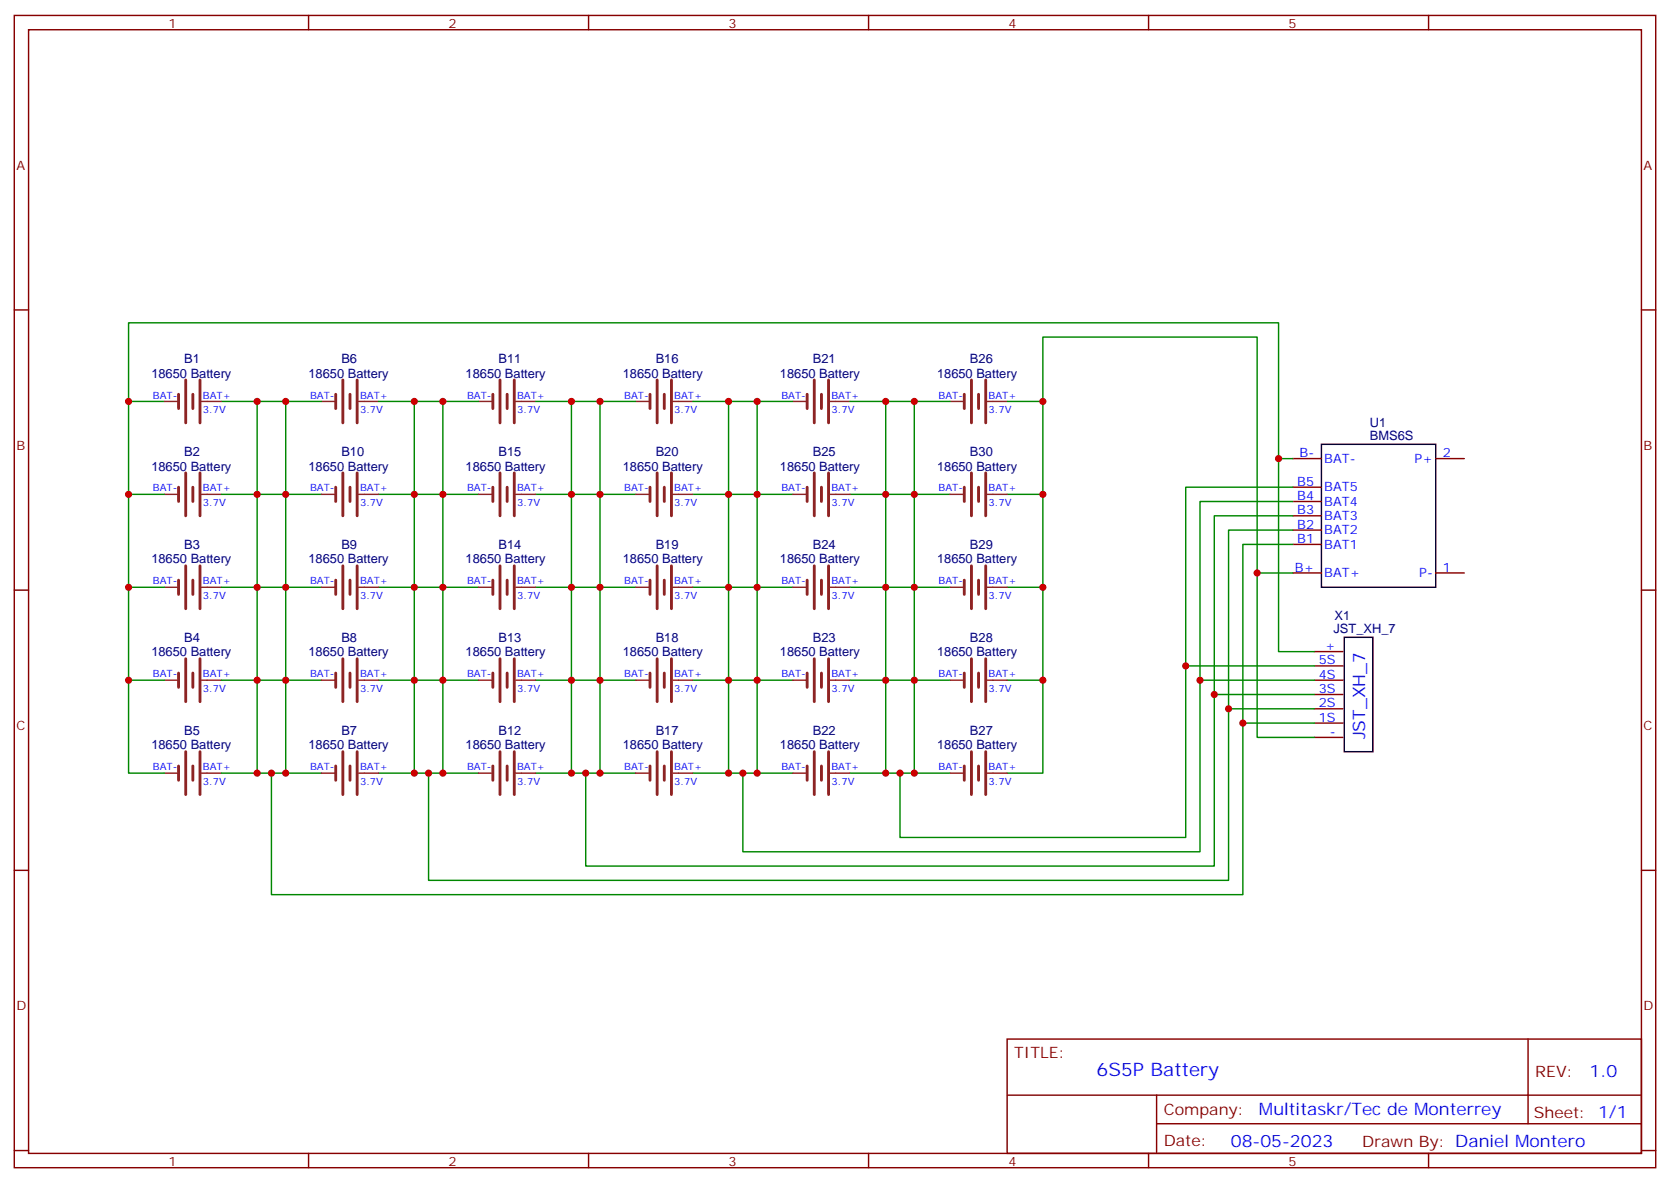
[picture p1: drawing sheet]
<svg xmlns="http://www.w3.org/2000/svg" width="412mm" height="292mm" viewBox="0 0 412 292" stroke-linecap="round" stroke-linejoin="round" font-family="sans-serif">
<g fill="none" stroke="#8c2424" stroke-width=".35">
<path d="M40.6 99.1h3.5M49.7 99.1h5M79.4 99.1h3.5M88.5 99.1h5M118.2 99.1h3.5M127.4 99.1h4.9M157 99.1h3.5M166.2 99.1h4.9M195.8 99.1h3.5M205 99.1h4.9M234.6 99.1h3.5M243.8 99.1h4.9"/>
<path d="M40.6 122h3.5M49.7 122h5M79.4 122h3.5M88.5 122h5M118.2 122h3.5M127.4 122h4.9M157 122h3.5M166.2 122h4.9M195.8 122h3.5M205 122h4.9M234.6 122h3.5M243.8 122h4.9"/>
<path d="M40.6 144.9h3.5M49.7 144.9h5M79.4 144.9h3.5M88.5 144.9h5M118.2 144.9h3.5M127.4 144.9h4.9M157 144.9h3.5M166.2 144.9h4.9M195.8 144.9h3.5M205 144.9h4.9M234.6 144.9h3.5M243.8 144.9h4.9"/>
<path d="M40.6 167.9h3.5M49.7 167.9h5M79.4 167.9h3.5M88.5 167.9h5M118.2 167.9h3.5M127.4 167.9h4.9M157 167.9h3.5M166.2 167.9h4.9M195.8 167.9h3.5M205 167.9h4.9M234.6 167.9h3.5M243.8 167.9h4.9"/>
<path d="M40.6 190.8h3.5M49.7 190.8h5M79.4 190.8h3.5M88.5 190.8h5M118.2 190.8h3.5M127.4 190.8h4.9M157 190.8h3.5M166.2 190.8h4.9M195.8 190.8h3.5M205 190.8h4.9M234.6 190.8h3.5M243.8 190.8h4.9"/>
</g>
<g fill="none" stroke="#8c2424" stroke-width=".71">
<path d="M44.1 97.3v3.5M45.9 93.8v10.6M47.6 97.3v3.5M49.4 93.8v10.6M82.9 97.3v3.5M84.7 93.8v10.6M86.4 97.3v3.5M88.2 93.8v10.6M121.7 97.3v3.5M123.5 93.8v10.6M125.2 97.3v3.5M127 93.8v10.6"/>
<path d="M160.5 97.3v3.5M162.3 93.8v10.6M164 97.3v3.5M165.8 93.8v10.6M199.3 97.3v3.5M201.1 93.8v10.6M202.8 97.3v3.5M204.6 93.8v10.6M238.1 97.3v3.5M239.9 93.8v10.6M241.7 97.3v3.5M243.4 93.8v10.6"/>
<path d="M45.9 116.7v10.6M49.4 116.7v10.6M84.7 116.7v10.6M88.2 116.7v10.6M123.5 116.7v10.6M127 116.7v10.6M162.3 116.7v10.6M165.8 116.7v10.6M201.1 116.7v10.6M204.6 116.7v10.6M239.9 116.7v10.6M243.4 116.7v10.6"/>
<path d="M44.1 120.2v3.6M45.9 139.6v10.6M47.6 120.2v3.6M49.4 139.6v10.6M82.9 120.2v3.6M84.7 139.6v10.6M86.4 120.2v3.6M88.2 139.6v10.6M121.7 120.2v3.6M123.5 139.6v10.6M125.2 120.2v3.6M127 139.6v10.6"/>
<path d="M160.5 120.2v3.6M162.3 139.6v10.6M164 120.2v3.6M165.8 139.6v10.6M199.3 120.2v3.6M201.1 139.6v10.6M202.8 120.2v3.6M204.6 139.6v10.6M238.1 120.2v3.6M239.9 139.6v10.6M241.7 120.2v3.6M243.4 139.6v10.6"/>
<path d="M44.1 143.2v3.5M47.6 143.2v3.5M82.9 143.2v3.5M86.4 143.2v3.5M121.7 143.2v3.5M125.2 143.2v3.5M160.5 143.2v3.5M164 143.2v3.5M199.3 143.2v3.5M202.8 143.2v3.5M238.1 143.2v3.5M241.7 143.2v3.5"/>
<path d="M44.1 166.1v3.5M45.9 162.6v10.5M47.6 166.1v3.5M49.4 162.6v10.5M82.9 166.1v3.5M84.7 162.6v10.5M86.4 166.1v3.5M88.2 162.6v10.5M121.7 166.1v3.5M123.5 162.6v10.5M125.2 166.1v3.5M127 162.6v10.5"/>
<path d="M160.5 166.1v3.5M162.3 162.6v10.5M164 166.1v3.5M165.8 162.6v10.5M199.3 166.1v3.5M201.1 162.6v10.5M202.8 166.1v3.5M204.6 162.6v10.5M238.1 166.1v3.5M239.9 162.6v10.5M241.7 166.1v3.5M243.4 162.6v10.5"/>
<path d="M44.1 189v3.5M45.9 185.5v10.6M47.6 189v3.5M49.4 185.5v10.6M82.9 189v3.5M84.7 185.5v10.6M86.4 189v3.5M88.2 185.5v10.6M121.7 189v3.5M123.5 185.5v10.6M125.2 189v3.5M127 185.5v10.6"/>
<path d="M160.5 189v3.5M162.3 185.5v10.6M164 189v3.5M165.8 185.5v10.6M199.3 189v3.5M201.1 185.5v10.6M202.8 189v3.5M204.6 185.5v10.6M238.1 189v3.5M239.9 185.5v10.6M241.7 189v3.5M243.4 185.5v10.6"/>
</g>
<g fill="none" stroke="#008700" stroke-width=".35">
<path d="M31.7 99.1v-19.4h284v33.5h3.6M40.6 99.1h-8.9v22.9h8.9M54.7 99.1h8.8v22.9h-8.8M63.5 99.1h7.1M79.4 99.1h-8.8v22.9h8.8M93.5 99.1h8.8v22.9h-8.8M102.3 99.1h7.1M118.2 99.1h-8.8v22.9h8.8M132.3 99.1h8.8v22.9h-8.8M141.1 99.1h7.1M157 99.1h-8.8v22.9h8.8M171.1 99.1h8.8v22.9h-8.8"/>
<path d="M179.9 99.1h7.1M195.8 99.1h-8.8v22.9h8.8M209.9 99.1h8.8v22.9h-8.8M218.7 99.1h7.1M234.6 99.1h-8.8v22.9h8.8M248.7 99.1h8.8v22.9h-8.8M257.5 99.1v-15.9h52.9v58.2h8.9M315.7 113.2v47.6h8.9M31.7 122v22.9h8.9M257.5 122v22.9h-8.8M319.3 134.3h-12.4v86.5h-239.9v-30M319.3 130.8h-15.9v86.4h-197.6v-26.4"/>
<path d="M319.3 127.3h-19.4v86.4h-155.3v-22.9M319.3 123.8h-23v86.4h-112.9v-19.4M319.3 120.2h-26.5v86.5h-70.6v-15.9M31.7 144.9v23h8.9M54.7 144.9h8.8v-22.9h7.1v22.9h8.8M93.5 144.9h8.8v-22.9h7.1v22.9h8.8M132.3 144.9h8.8v-22.9h7.1v22.9h8.8M171.1 144.9h8.8v-22.9h7.1v22.9h8.8M209.9 144.9h8.8v-22.9h7.1v22.9h8.8M257.5 144.9v23h-8.8M310.4 141.4v40.6h14.2M31.7 167.9v22.9h8.9"/>
<path d="M54.7 167.9h8.8v-23h7.1v23h8.8M93.5 167.9h8.8v-23h7.1v23h8.8M132.3 167.9h8.8v-23h7.1v23h8.8M171.1 167.9h8.8v-23h7.1v23h8.8M209.9 167.9h8.8v-23h7.1v23h8.8M257.5 167.9v22.9h-8.8M292.8 164.3h31.8M296.3 167.9h28.3M299.9 171.4h24.7M303.4 174.9h21.2M306.9 178.4h17.7M54.7 190.8h8.8v-22.9h7.1v22.9h8.8"/>
<path d="M63.5 190.8h7.1M93.5 190.8h8.8v-22.9h7.1v22.9h8.8M102.3 190.8h7.1M132.3 190.8h8.8v-22.9h7.1v22.9h8.8M141.1 190.8h7.1M171.1 190.8h8.8v-22.9h7.1v22.9h8.8M179.9 190.8h7.1M209.9 190.8h8.8v-22.9h7.1v22.9h8.8M218.7 190.8h7.1"/>
</g>
<path d="M326.3 109.6h28.2v35.3h-28.2zM332 157.3h7v28.2h-7z" fill="none" stroke="#000" stroke-width=".35"/>
<g fill="none" stroke="#870000" stroke-width=".35">
<path d="M3.5 3.8h405.4v284.3h-405.4zM7.1 7.3h398.2v277.3h-398.2zM76.2 3.8v3.5M145.3 3.8v3.5M214.5 3.8v3.5M283.6 3.8v3.5M352.8 3.8v3.5M3.5 76.5h3.6M405.3 76.5h3.6M319.3 113.2h7M354.5 113.2h7.1M319.3 134.3h7"/>
<path d="M319.3 130.8h7M319.3 127.3h7M319.3 123.8h7M319.3 120.2h7M3.5 145.6h3.6M319.3 141.4h7M354.5 141.4h7.1M405.3 145.6h3.6M324.6 178.4h7M324.6 174.9h7M324.6 171.4h7M324.6 167.9h7"/>
<path d="M324.6 164.3h7M324.6 160.8h7M324.6 182h7M3.5 214.8h3.6M405.3 214.8h3.6M248.7 256.4h156.6v28.2h-156.6zM377.3 256.4v20.9M248.7 270.2h156.5M285.6 277.3h119.6M285.6 270.2v14.2M3.5 283.9h3.6M76.2 284.6v3.5"/>
<path d="M145.3 284.6v3.5M214.5 284.6v3.5M283.6 284.6v3.5M352.8 284.6v3.5M405.3 283.9h3.6"/>
</g>
<g fill="#c00">
<circle cx="31.8" cy="122" r=".88"/>
<circle cx="31.8" cy="144.9" r=".88"/>
<circle cx="31.8" cy="167.9" r=".88"/>
<circle cx="63.5" cy="122" r=".88"/>
<circle cx="63.5" cy="144.9" r=".88"/>
<circle cx="63.5" cy="167.9" r=".88"/>
<circle cx="102.3" cy="167.9" r=".88"/>
<circle cx="102.3" cy="144.9" r=".88"/>
<circle cx="102.3" cy="122" r=".88"/>
<circle cx="70.6" cy="167.9" r=".88"/>
<circle cx="70.6" cy="144.9" r=".88"/>
<circle cx="70.6" cy="122" r=".88"/>
<circle cx="141.1" cy="167.9" r=".88"/>
<circle cx="141.1" cy="144.9" r=".88"/>
<circle cx="141.1" cy="122" r=".88"/>
<circle cx="109.4" cy="167.9" r=".88"/>
<circle cx="109.4" cy="144.9" r=".88"/>
<circle cx="109.4" cy="122" r=".88"/>
<circle cx="179.9" cy="167.9" r=".88"/>
<circle cx="179.9" cy="144.9" r=".88"/>
<circle cx="179.9" cy="122" r=".88"/>
<circle cx="148.2" cy="167.9" r=".88"/>
<circle cx="148.2" cy="144.9" r=".88"/>
<circle cx="148.2" cy="122" r=".88"/>
<circle cx="218.7" cy="167.9" r=".88"/>
<circle cx="218.7" cy="144.9" r=".88"/>
<circle cx="218.7" cy="122" r=".88"/>
<circle cx="187" cy="167.9" r=".88"/>
<circle cx="187" cy="144.9" r=".88"/>
<circle cx="187" cy="122" r=".88"/>
<circle cx="257.5" cy="167.9" r=".88"/>
<circle cx="257.5" cy="144.9" r=".88"/>
<circle cx="257.5" cy="122" r=".88"/>
<circle cx="225.8" cy="167.9" r=".88"/>
<circle cx="225.8" cy="144.9" r=".88"/>
<circle cx="225.8" cy="122" r=".88"/>
<circle cx="63.5" cy="190.8" r=".88"/>
<circle cx="70.6" cy="190.8" r=".88"/>
<circle cx="102.3" cy="190.8" r=".88"/>
<circle cx="109.4" cy="190.8" r=".88"/>
<circle cx="141.1" cy="190.8" r=".88"/>
<circle cx="148.2" cy="190.8" r=".88"/>
<circle cx="179.9" cy="190.8" r=".88"/>
<circle cx="187" cy="190.8" r=".88"/>
<circle cx="218.7" cy="190.8" r=".88"/>
<circle cx="225.8" cy="190.8" r=".88"/>
<circle cx="63.5" cy="99.1" r=".88"/>
<circle cx="70.6" cy="99.1" r=".88"/>
<circle cx="102.3" cy="99.1" r=".88"/>
<circle cx="109.4" cy="99.1" r=".88"/>
<circle cx="141.1" cy="99.1" r=".88"/>
<circle cx="148.2" cy="99.1" r=".88"/>
<circle cx="179.9" cy="99.1" r=".88"/>
<circle cx="187" cy="99.1" r=".88"/>
<circle cx="218.7" cy="99.1" r=".88"/>
<circle cx="225.8" cy="99.1" r=".88"/>
<circle cx="31.8" cy="99.1" r=".88"/>
<circle cx="257.5" cy="99.1" r=".88"/>
<circle cx="315.7" cy="113.2" r=".88"/>
<circle cx="310.4" cy="141.4" r=".88"/>
<circle cx="67" cy="190.8" r=".88"/>
<circle cx="105.8" cy="190.8" r=".88"/>
<circle cx="144.6" cy="190.8" r=".88"/>
<circle cx="183.4" cy="190.8" r=".88"/>
<circle cx="222.3" cy="190.8" r=".88"/>
<circle cx="292.8" cy="164.3" r=".88"/>
<circle cx="296.3" cy="167.9" r=".88"/>
<circle cx="299.9" cy="171.4" r=".88"/>
<circle cx="303.4" cy="174.9" r=".88"/>
<circle cx="306.9" cy="178.4" r=".88"/>
</g>
<text font-size="4.6" fill="#00f" x="270.8" y="265.4">6S5P Battery</text>
<g font-size="4.2" fill="#00f">
<text x="337.1" y="182.4" transform="rotate(-90 337.1 182.4)">JST_XH_7</text>
<text x="392.5" y="265.7">1.0</text>
<text x="310.9" y="275.2">Multitaskr/Tec de Monterrey</text>
<text x="304" y="283">08-05-2023</text>
</g>
<g font-size="3.9" fill="#800">
<text x="250.5" y="261">TITLE:</text>
<text x="379.1" y="265.7">REV:</text>
<text x="287.4" y="275.2">Company:</text>
<text x="378.7" y="275.8">Sheet: 1/1</text>
<text x="287.4" y="282.9">Date:</text>
<text x="336.4" y="282.9">Drawn By: Daniel Montero</text>
</g>
<g font-size="3.2" fill="#800">
<text x="41.6" y="6.8">1</text>
<text x="110.8" y="6.8">2</text>
<text x="179.9" y="6.8">3</text>
<text x="249.1" y="6.8">4</text>
<text x="318.2" y="6.8">5</text>
<text x="4.1" y="41.9">A</text>
<text x="405.9" y="41.9">A</text>
<text x="4.1" y="111.1">B</text>
<text x="405.9" y="111.1">B</text>
<text x="4.1" y="180.2">C</text>
<text x="405.9" y="180.2">C</text>
<text x="4.1" y="249.3">D</text>
<text x="405.9" y="249.3">D</text>
<text x="41.6" y="287.6">1</text>
<text x="110.8" y="287.6">2</text>
<text x="179.9" y="287.6">3</text>
<text x="249.1" y="287.6">4</text>
<text x="318.2" y="287.6">5</text>
</g>
<g font-size="3.2" fill="#000080">
<text x="45.5" y="89.5">B1</text>
<text x="84.3" y="89.5">B6</text>
<text x="123.1" y="89.5">B11</text>
<text x="161.9" y="89.5">B16</text>
<text x="200.7" y="89.5">B21</text>
<text x="239.5" y="89.5">B26</text>
<text x="37.4" y="93.2">18650 Battery</text>
<text x="76.2" y="93.2">18650 Battery</text>
<text x="115" y="93.2">18650 Battery</text>
<text x="153.8" y="93.2">18650 Battery</text>
<text x="192.6" y="93.2">18650 Battery</text>
<text x="231.4" y="93.2">18650 Battery</text>
<text x="338.3" y="105.4">U1</text>
<text x="45.5" y="112.5">B2</text>
<text x="84.3" y="112.5">B10</text>
<text x="123.1" y="112.5">B15</text>
<text x="161.9" y="112.5">B20</text>
<text x="200.7" y="112.5">B25</text>
<text x="239.5" y="112.5">B30</text>
<text x="338.3" y="108.6">BMS6S</text>
<text x="37.4" y="116.1">18650 Battery</text>
<text x="76.2" y="116.1">18650 Battery</text>
<text x="115" y="116.1">18650 Battery</text>
<text x="153.8" y="116.1">18650 Battery</text>
<text x="192.6" y="116.1">18650 Battery</text>
<text x="231.4" y="116.1">18650 Battery</text>
<text x="45.5" y="135.4">B3</text>
<text x="84.3" y="135.4">B9</text>
<text x="123.1" y="135.4">B14</text>
<text x="161.9" y="135.4">B19</text>
<text x="200.7" y="135.4">B24</text>
<text x="239.5" y="135.4">B29</text>
<text x="37.4" y="139">18650 Battery</text>
<text x="76.2" y="139">18650 Battery</text>
<text x="115" y="139">18650 Battery</text>
<text x="153.8" y="139">18650 Battery</text>
<text x="192.6" y="139">18650 Battery</text>
<text x="231.4" y="139">18650 Battery</text>
<text x="329.6" y="153">X1</text>
<text x="37.4" y="162">18650 Battery</text>
<text x="45.5" y="158.3">B4</text>
<text x="76.2" y="162">18650 Battery</text>
<text x="84.3" y="158.3">B8</text>
<text x="115" y="162">18650 Battery</text>
<text x="123.1" y="158.3">B13</text>
<text x="153.8" y="162">18650 Battery</text>
<text x="161.9" y="158.3">B18</text>
<text x="192.6" y="162">18650 Battery</text>
<text x="200.7" y="158.3">B23</text>
<text x="231.4" y="162">18650 Battery</text>
<text x="239.5" y="158.3">B28</text>
<text x="329.3" y="156.2">JST_XH_7</text>
<text x="37.4" y="184.9">18650 Battery</text>
<text x="45.5" y="181.3">B5</text>
<text x="76.2" y="184.9">18650 Battery</text>
<text x="84.3" y="181.3">B7</text>
<text x="115" y="184.9">18650 Battery</text>
<text x="123.1" y="181.3">B12</text>
<text x="153.8" y="184.9">18650 Battery</text>
<text x="161.9" y="181.3">B17</text>
<text x="192.6" y="184.9">18650 Battery</text>
<text x="200.7" y="181.3">B22</text>
<text x="231.4" y="184.9">18650 Battery</text>
<text x="239.5" y="181.3">B27</text>
</g>
<g font-size="3.2" fill="#00f">
<text x="320.9" y="112.8">B-</text>
<text x="356.3" y="112.8">2</text>
<text x="320.4" y="119.9">B5</text>
<text x="327" y="114.2">BAT-</text>
<text x="349.3" y="114.2">P+</text>
<text x="320.4" y="123.4">B4</text>
<text x="327" y="124.8">BAT4</text>
<text x="327" y="121.3">BAT5</text>
<text x="320.4" y="130.5">B2</text>
<text x="320.4" y="126.9">B3</text>
<text x="327" y="131.9">BAT2</text>
<text x="327" y="128.3">BAT3</text>
<text x="320.4" y="134">B1</text>
<text x="327" y="135.4">BAT1</text>
<text x="319.8" y="141">B+</text>
<text x="327" y="142.5">BAT+</text>
<text x="350.5" y="142.5">P-</text>
<text x="356.3" y="141">1</text>
<text x="327.3" y="160.4">+</text>
<text x="325.7" y="167.5">4S</text>
<text x="325.7" y="164">5S</text>
<text x="325.7" y="171">3S</text>
<text x="325.7" y="178.1">1S</text>
<text x="325.7" y="174.6">2S</text>
<text x="328.4" y="181.6">-</text>
</g>
<g font-size="2.5" fill="#00f">
<text x="37.7" y="98.4">BAT-</text>
<text x="50.1" y="98.4">BAT+</text>
<text x="50.1" y="101.9">3.7V</text>
<text x="76.6" y="98.4">BAT-</text>
<text x="88.9" y="98.4">BAT+</text>
<text x="88.9" y="101.9">3.7V</text>
<text x="115.4" y="98.4">BAT-</text>
<text x="127.7" y="98.4">BAT+</text>
<text x="127.7" y="101.9">3.7V</text>
<text x="154.2" y="98.4">BAT-</text>
<text x="166.5" y="98.4">BAT+</text>
<text x="166.5" y="101.9">3.7V</text>
<text x="193" y="98.4">BAT-</text>
<text x="205.3" y="98.4">BAT+</text>
<text x="205.3" y="101.9">3.7V</text>
<text x="231.8" y="98.4">BAT-</text>
<text x="244.1" y="98.4">BAT+</text>
<text x="244.1" y="101.9">3.7V</text>
<text x="37.7" y="121.3">BAT-</text>
<text x="50.1" y="121.3">BAT+</text>
<text x="50.1" y="124.8">3.7V</text>
<text x="76.6" y="121.3">BAT-</text>
<text x="88.9" y="121.3">BAT+</text>
<text x="88.9" y="124.8">3.7V</text>
<text x="115.4" y="121.3">BAT-</text>
<text x="127.7" y="121.3">BAT+</text>
<text x="127.7" y="124.8">3.7V</text>
<text x="154.2" y="121.3">BAT-</text>
<text x="166.5" y="121.3">BAT+</text>
<text x="166.5" y="124.8">3.7V</text>
<text x="193" y="121.3">BAT-</text>
<text x="205.3" y="121.3">BAT+</text>
<text x="205.3" y="124.8">3.7V</text>
<text x="231.8" y="121.3">BAT-</text>
<text x="244.1" y="121.3">BAT+</text>
<text x="244.1" y="124.8">3.7V</text>
<text x="37.7" y="144.2">BAT-</text>
<text x="50.1" y="144.2">BAT+</text>
<text x="50.1" y="147.7">3.7V</text>
<text x="76.6" y="144.2">BAT-</text>
<text x="88.9" y="144.2">BAT+</text>
<text x="88.9" y="147.7">3.7V</text>
<text x="115.4" y="144.2">BAT-</text>
<text x="127.7" y="144.2">BAT+</text>
<text x="127.7" y="147.7">3.7V</text>
<text x="154.2" y="144.2">BAT-</text>
<text x="166.5" y="144.2">BAT+</text>
<text x="166.5" y="147.7">3.7V</text>
<text x="193" y="144.2">BAT-</text>
<text x="205.3" y="144.2">BAT+</text>
<text x="205.3" y="147.7">3.7V</text>
<text x="231.8" y="144.2">BAT-</text>
<text x="244.1" y="144.2">BAT+</text>
<text x="244.1" y="147.7">3.7V</text>
<text x="37.7" y="167.1">BAT-</text>
<text x="50.1" y="167.1">BAT+</text>
<text x="76.6" y="167.1">BAT-</text>
<text x="88.9" y="167.1">BAT+</text>
<text x="115.4" y="167.1">BAT-</text>
<text x="127.7" y="167.1">BAT+</text>
<text x="154.2" y="167.1">BAT-</text>
<text x="166.5" y="167.1">BAT+</text>
<text x="193" y="167.1">BAT-</text>
<text x="205.3" y="167.1">BAT+</text>
<text x="231.8" y="167.1">BAT-</text>
<text x="244.1" y="167.1">BAT+</text>
<text x="50.1" y="170.7">3.7V</text>
<text x="88.9" y="170.7">3.7V</text>
<text x="127.7" y="170.7">3.7V</text>
<text x="166.5" y="170.7">3.7V</text>
<text x="205.3" y="170.7">3.7V</text>
<text x="244.1" y="170.7">3.7V</text>
<text x="37.7" y="190.1">BAT-</text>
<text x="50.1" y="190.1">BAT+</text>
<text x="76.6" y="190.1">BAT-</text>
<text x="88.9" y="190.1">BAT+</text>
<text x="115.4" y="190.1">BAT-</text>
<text x="127.7" y="190.1">BAT+</text>
<text x="154.2" y="190.1">BAT-</text>
<text x="166.5" y="190.1">BAT+</text>
<text x="193" y="190.1">BAT-</text>
<text x="205.3" y="190.1">BAT+</text>
<text x="231.8" y="190.1">BAT-</text>
<text x="244.1" y="190.1">BAT+</text>
<text x="50.1" y="193.6">3.7V</text>
<text x="88.9" y="193.6">3.7V</text>
<text x="127.7" y="193.6">3.7V</text>
<text x="166.5" y="193.6">3.7V</text>
<text x="205.3" y="193.6">3.7V</text>
<text x="244.1" y="193.6">3.7V</text>
</g>
</svg>
